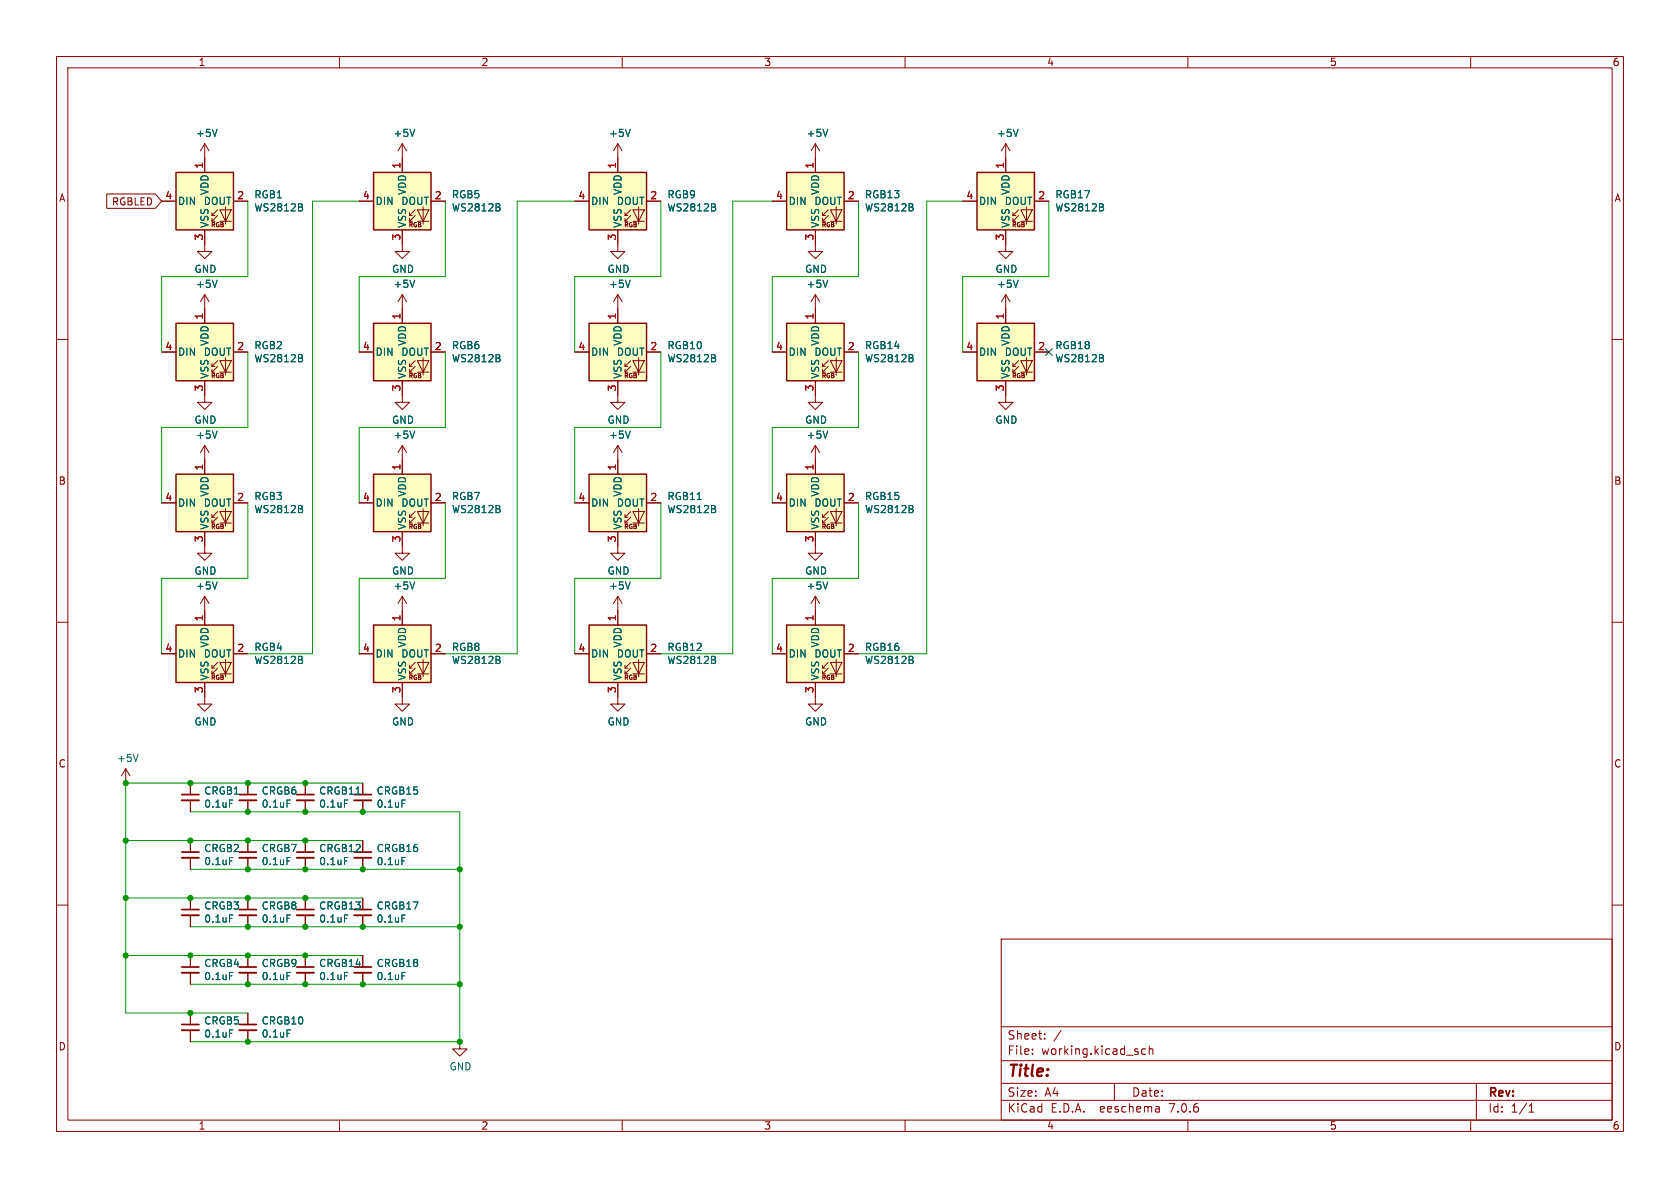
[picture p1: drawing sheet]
<svg xmlns="http://www.w3.org/2000/svg" width="297mm" height="210mm" viewBox="0 0 297 210" stroke-linecap="round" stroke-linejoin="round" font-family="sans-serif">
<g fill="none" stroke="#840000" stroke-width=".18">
<path d="M10 10h277v190h-277zM12 12h273v186h-273zM60 10v2M110 10v2M160 10v2M210 10v2M260 10v2M18.9 34.3h8.6l1.1 1.3-1.1 1.2h-8.6zM28.6 35.6h2.5M36.2 25.4v5.1M36.2 25.4l-.8 1.3M36.2 25.4l.8 1.3"/>
<path d="M37.5 39.1h.5M37.5 38.1h.5M38.5 38.1l-1 1v-.5M38.5 37.1l-1 1v-.5M38.9 37.1h2l-1 2zM38.9 39.1h2M39.9 36.6v3M41.3 35.6h2.5M63.5 35.6h2.5M71.1 25.4v5.1M71.1 25.4l-.7 1.3M71.1 25.4l.8 1.3"/>
<path d="M72.4 39.1h.5M72.4 38.1h.5M73.4 38.1l-1 1v-.5M73.4 37.1l-1 1v-.5M73.8 37.1h2l-1 2zM73.8 39.1h2M74.8 36.6v3M76.2 35.6h2.5M101.6 35.6h2.5M109.2 25.4v5.1M109.2 25.4l-.7 1.3M109.2 25.4l.8 1.3"/>
<path d="M110.5 39.1h.5M110.5 38.1h.5M111.5 38.1l-1 1v-.5M111.5 37.1l-1 1v-.5M111.9 37.1h2l-1 2zM111.9 39.1h2M112.9 36.6v3M114.3 35.6h2.5M136.5 35.6h2.6M144.1 25.4v5.1M144.1 25.4l-.7 1.3M144.1 25.4l.8 1.3"/>
<path d="M145.4 39.1h.5M145.4 38.1h.5M146.4 38.1l-1 1v-.5M146.4 37.1l-1 1v-.5M146.8 37.1h2l-1 2zM146.8 39.1h2M147.8 36.6v3M149.2 35.6h2.6M170.2 35.6h2.5M177.8 25.4v5.1M177.8 25.4l-.8 1.3M177.8 25.4l.8 1.3"/>
<path d="M179.1 39.1h.5M179.1 38.1h.5M180.1 38.1l-1 1v-.5M180.1 37.1l-1 1v-.5M180.5 37.1h2l-1 2zM180.5 39.1h2M181.5 36.6v3M182.9 35.6h2.5M10 60h2M36.2 40.6v3.9h1.3l-1.3 1.2-1.3-1.2h1.3M36.2 52.1v5.1M36.2 52.1l-.8 1.2"/>
<path d="M36.2 52.1l.8 1.2M71.1 40.6v3.9h1.3l-1.3 1.2-1.3-1.2h1.3M71.1 52.1v5.1M71.1 52.1l-.7 1.2M71.1 52.1l.8 1.2M109.2 40.6v3.9h1.3l-1.3 1.2-1.3-1.2h1.3M109.2 52.1l-.7 1.2M109.2 52.1v5.1M109.2 52.1l.8 1.2M144.1 40.6v3.9h1.3l-1.3 1.2-1.2-1.2h1.2M144.1 52.1v5.1M144.1 52.1l-.7 1.2"/>
<path d="M144.1 52.1l.8 1.2M177.8 40.6v3.9h1.3l-1.3 1.2-1.3-1.2h1.3M177.8 52.1v5.1M177.8 52.1l-.8 1.2M177.8 52.1l.8 1.2M285 60h2M28.6 62.2h2.5M36.2 67.3v3.8h1.3l-1.3 1.3-1.3-1.3h1.3M36.2 78.7v5.1M36.2 78.7l-.8 1.3M36.2 78.7l.8 1.3M37.5 65.8h.5"/>
<path d="M37.5 64.8h.5M38.5 64.8l-1 1v-.5M38.5 63.8l-1 1v-.5M38.9 63.8h2l-1 2zM38.9 65.8h2M39.9 63.2v3.1M41.3 62.2h2.5M63.5 62.2h2.5M71.1 67.3v3.8h1.3l-1.3 1.3-1.3-1.3h1.3M71.1 78.7v5.1M71.1 78.7l-.7 1.3M71.1 78.7l.8 1.3"/>
<path d="M72.4 65.8h.5M72.4 64.8h.5M73.4 64.8l-1 1v-.5M73.4 63.8l-1 1v-.5M73.8 63.8h2l-1 2zM73.8 65.8h2M74.8 63.2v3.1M76.2 62.2h2.5M101.6 62.2h2.5M109.2 67.3v3.8h1.3l-1.3 1.3-1.3-1.3h1.3M109.2 78.7v5.1M109.2 78.7l-.7 1.3"/>
<path d="M109.2 78.7l.8 1.3M110.5 65.8h.5M110.5 64.8h.5M111.5 64.8l-1 1v-.5M111.5 63.8l-1 1v-.5M111.9 63.8h2l-1 2zM111.9 65.8h2M112.9 63.2v3.1M114.3 62.2h2.5M136.5 62.2h2.6M144.1 67.3v3.8h1.3l-1.3 1.3-1.2-1.3h1.2M144.1 78.7v5.1"/>
<path d="M144.1 78.7l-.7 1.3M144.1 78.7l.8 1.3M145.4 65.8h.5M145.4 64.8h.5M146.4 64.8l-1 1v-.5M146.4 63.8l-1 1v-.5M146.8 63.8h2l-1 2zM146.8 65.8h2M147.8 63.2v3.1M149.2 62.2h2.6M170.2 62.2h2.5M177.8 67.3v3.8h1.3l-1.3 1.3-1.3-1.3h1.3"/>
<path d="M179.1 65.8h.5M179.1 64.8h.5M180.1 64.8l-1 1v-.5M180.1 63.8l-1 1v-.5M180.5 63.8h2l-1 2zM180.5 65.8h2M181.5 63.2v3.1M182.9 62.2h2.5M28.6 88.9h2.5M36.2 94v3.8h1.3l-1.3 1.3-1.3-1.3h1.3M37.5 92.5h.5M37.5 91.4h.5"/>
<path d="M38.5 91.4l-1 1.1v-.6M38.5 90.4l-1 1v-.5M38.9 90.4h2l-1 2.1zM38.9 92.5h2M39.9 89.9v3.1M41.3 88.9h2.5M63.5 88.9h2.5M71.1 94v3.8h1.3l-1.3 1.3-1.3-1.3h1.3M72.4 92.5h.5M72.4 91.4h.5M73.4 91.4l-1 1.1v-.6M73.4 90.4l-1 1v-.5"/>
<path d="M73.8 90.4h2l-1 2.1zM73.8 92.5h2M74.8 89.9v3.1M76.2 88.9h2.5M101.6 88.9h2.5M109.2 94v3.8h1.3l-1.3 1.3-1.3-1.3h1.3M110.5 92.5h.5M110.5 91.4h.5M111.5 91.4l-1 1.1v-.6M111.5 90.4l-1 1v-.5M111.9 90.4h2l-1 2.1zM111.9 92.5h2"/>
<path d="M112.9 89.9v3.1M114.3 88.9h2.5M136.5 88.9h2.6M144.1 94v3.8h1.3l-1.3 1.3-1.2-1.3h1.2M145.4 92.5h.5M145.4 91.4h.5M146.4 91.4l-1 1.1v-.6M146.4 90.4l-1 1v-.5M146.8 90.4h2l-1 2.1zM146.8 92.5h2M147.8 89.9v3.1M149.2 88.9h2.6"/>
<path d="M10 110h2M28.6 115.6h2.5M36.2 105.4l-.8 1.3M36.2 105.4v5.1M36.2 105.4l.8 1.3M37.5 119.1h.5M37.5 118.1h.5M38.5 118.1l-1 1v-.5M38.5 117.1l-1 1v-.5M38.9 117.1h2l-1 2zM38.9 119.1h2M39.9 116.6v3"/>
<path d="M41.3 115.6h2.5M63.5 115.6h2.5M71.1 105.4l-.7 1.3M71.1 105.4v5.1M71.1 105.4l.8 1.3M72.4 119.1h.5M72.4 118.1h.5M73.4 118.1l-1 1v-.5M73.4 117.1l-1 1v-.5M73.8 117.1h2l-1 2zM73.8 119.1h2M74.8 116.6v3"/>
<path d="M76.2 115.6h2.5M101.6 115.6h2.5M109.2 105.4v5.1M109.2 105.4l-.7 1.3M109.2 105.4l.8 1.3M110.5 119.1h.5M110.5 118.1h.5M111.5 118.1l-1 1v-.5M111.5 117.1l-1 1v-.5M111.9 117.1h2l-1 2zM111.9 119.1h2M112.9 116.6v3"/>
<path d="M114.3 115.6h2.5M136.5 115.6h2.6M144.1 105.4l-.7 1.3M144.1 105.4v5.1M144.1 105.4l.8 1.3M145.4 119.1h.5M145.4 118.1h.5M146.4 118.1l-1 1v-.5M146.4 117.1l-1 1v-.5M146.8 117.1h2l-1 2zM146.8 119.1h2M147.8 116.6v3"/>
<path d="M149.2 115.6h2.6M285 110h2M22.2 135.9l-.7 1.3M22.2 135.9v2.5M22.2 135.9l.8 1.3M33.7 138.4v2.1M36.2 120.7v3.8h1.3l-1.3 1.2-1.3-1.2h1.3M43.8 138.4v2.1M54 138.4v2.1M64.1 138.4v2.1M71.1 120.7v3.8h1.3l-1.3 1.2-1.3-1.2h1.3M109.2 120.7v3.8h1.3l-1.3 1.2-1.3-1.2h1.3"/>
<path d="M144.1 120.7v3.8h1.3l-1.3 1.2-1.2-1.2h1.2M10 160h2M33.7 141.5v2M33.7 148.6v2M33.7 151.6v2.1M33.7 158.8v2M43.8 141.5v2M43.8 148.6v2M43.8 151.6v2.1M43.8 158.8v2M54 141.5v2M54 148.6v2"/>
<path d="M54 151.6v2.1M54 158.8v2M64.1 141.5v2M64.1 148.6v2M64.1 151.6v2.1M64.1 158.8v2M285 160h2M33.7 161.8v2M33.7 168.9v2M33.7 172v2M33.7 179.1v2M43.8 161.8v2"/>
<path d="M43.8 168.9v2M43.8 172v2M43.8 179.1v2M54 161.8v2M54 168.9v2M54 172v2M64.1 161.8v2M64.1 168.9v2M64.1 172v2M177 166h108v32h-108zM33.7 182.1v2.1M43.8 182.1v2.1"/>
<path d="M60 198v2M81.3 184.2v1.2h1.2l-1.2 1.3-1.3-1.3h1.3M110 198v2M160 198v2M177 194.5h108M177 191.5h108M177 187.5h108M177 181.5h108M182.5 186.3v.1M182.5 185.5v.1M184.7 183.6v.1M184.7 182.8v.1"/>
<path d="M187.6 182.1l-1.3 2M197 191.5v3M202.5 185.5l-.4-.1-.3 .3v.4l.2 .2h.5M203.2 185.5l.2-.1 .3 .1 .1 .9M203.2 184.9v1.5M204.9 195.7l.1 .9M205 196.5l-.2 .1M205 196h-.2M210 198v2M260 198v2M261 191.5v6.5M270.3 196.6h.9"/>
<path d="M270.3 195.5l.4-.4v1.5"/>
</g>
<g fill="none" stroke="#840000" stroke-width=".33">
<path d="M32.1 141.5h3.1M32.1 151.6h3.1M42.3 141.5h3M42.3 151.6h3M52.5 141.5h3M52.5 151.6h3M62.6 141.5h3.1M62.6 151.6h3.1M32.1 172h3.1M32.1 161.8h3.1M42.3 172h3M42.3 161.8h3"/>
<path d="M52.5 172h3M52.5 161.8h3M62.6 172h3.1M62.6 161.8h3.1M32.1 182.1h3.1M42.3 182.1h3"/>
</g>
<g fill="none" stroke="#840000" stroke-width=".3">
<path d="M32.1 140.5h3.1M32.1 150.6h3.1M42.3 140.5h3M42.3 150.6h3M52.5 140.5h3M52.5 150.6h3M62.6 140.5h3.1M62.6 150.6h3.1M32.1 170.9h3.1M32.1 160.8h3.1M42.3 170.9h3M42.3 160.8h3"/>
<path d="M52.5 170.9h3M52.5 160.8h3M62.6 170.9h3.1M62.6 160.8h3.1M32.1 181.1h3.1M42.3 181.1h3"/>
</g>
<g fill="none" stroke="#006464" stroke-width=".18">
<path d="M38.4 22.9l-.4 1.2M53.4 36.7l.1 .2-.1 .3M53.4 36.1v.4M73.3 22.9l-.4 1.2M88.3 36.7l.1 .2-.1 .3M88.3 36.1v.4M111.4 22.9l-.4 1.2M126.4 36.7l.1 .2-.1 .3M126.4 36.1v.4M146.3 22.9l-.4 1.2M161.3 36.7l.1 .2-.1 .3M161.3 36.1v.4"/>
<path d="M180 22.9l-.4 1.2M195 36.7l.1 .2-.1 .3M195 36.1v.4M38.4 49.5l-.4 1.3M73.3 49.5l-.4 1.3M111.4 49.5l-.4 1.3M146.3 49.5l-.4 1.3M180 49.5l-.4 1.3M38.4 76.2l-.4 1.3M53.4 63.3l.1 .2-.1 .4M53.4 62.8v.4M73.3 76.2l-.4 1.3"/>
<path d="M88.3 63.3l.1 .2-.1 .4M88.3 62.8v.4M111.4 76.2l-.4 1.3M126.4 63.3l.1 .2-.1 .4M126.4 62.8v.4M146.3 76.2l-.4 1.3M161.3 63.3l.1 .2-.1 .4M161.3 62.8v.4M195 63.3l.1 .2-.1 .4M195 62.8v.4M53.4 90l.1 .2-.1 .4M53.4 89.5v.3"/>
<path d="M88.3 90l.1 .2-.1 .4M88.3 89.5v.3M123.3 88.3h.7M126.4 90l.1 .2-.1 .4M126.4 89.5v.3M161.3 90l.1 .2-.1 .4M161.3 89.5v.3M38.4 102.9l-.4 1.2M53.4 116.7l.1 .2-.1 .3M53.4 116.1v.4M73.3 102.9l-.4 1.2M88.3 116.7l.1 .2-.1 .3"/>
<path d="M88.3 116.1v.4M111.4 102.9l-.4 1.2M126.4 116.7l.1 .2-.1 .3M126.4 116.1v.4M146.3 102.9l-.4 1.2M161.3 116.7l.1 .2-.1 .3M161.3 116.1v.4M24.4 133.3l-.4 1.3M40.6 141.4h.6M40.6 151.6h.6M50.7 141.4h.6M50.7 151.6h.6"/>
<path d="M60.9 141.4h.6M60.9 151.6h.6M63 140.4h.7M71.1 141.4h.6M71.1 151.6h.6M40.6 171.9h.6M40.6 161.7h.6M50.7 171.9h.6M50.7 161.7h.6M60.9 171.9h.6M60.9 161.7h.6M71.1 171.9h.6"/>
<path d="M71.1 161.7h.6M40.6 182.1h.6M50.7 182.1h.6"/>
</g>
<g fill="#ffffc2" stroke="#ffffc2" stroke-width=".18">
<path d="M139.1 110.5h10.1v10.2h-10.1z"/>
<path d="M66 110.5h10.2v10.2h-10.2z"/>
<path d="M139.1 30.5h10.1v10.1h-10.1z"/>
<path d="M172.7 57.2h10.2v10.1h-10.2z"/>
<path d="M139.1 83.8h10.1v10.2h-10.1z"/>
<path d="M66 83.8h10.2v10.2h-10.2z"/>
<path d="M104.1 57.2h10.2v10.1h-10.2z"/>
<path d="M66 30.5h10.2v10.1h-10.2z"/>
<path d="M31.1 110.5h10.2v10.2h-10.2z"/>
<path d="M104.1 30.5h10.2v10.1h-10.2z"/>
<path d="M104.1 83.8h10.2v10.2h-10.2z"/>
<path d="M31.1 83.8h10.2v10.2h-10.2z"/>
<path d="M104.1 110.5h10.2v10.2h-10.2z"/>
<path d="M31.1 57.2h10.2v10.1h-10.2z"/>
<path d="M31.1 30.5h10.2v10.1h-10.2z"/>
<path d="M66 57.2h10.2v10.1h-10.2z"/>
<path d="M139.1 57.2h10.1v10.1h-10.1z"/>
<path d="M172.7 30.5h10.2v10.1h-10.2z"/>
</g>
<g fill="none" stroke="#840000" stroke-width=".25">
<path d="M31.1 30.5h10.2v10.1h-10.2zM66 30.5h10.2v10.1h-10.2zM104.1 30.5h10.2v10.1h-10.2zM139.1 30.5h10.1v10.1h-10.1zM172.7 30.5h10.2v10.1h-10.2zM31.1 57.2h10.2v10.1h-10.2zM66 57.2h10.2v10.1h-10.2zM104.1 57.2h10.2v10.1h-10.2zM139.1 57.2h10.1v10.1h-10.1zM172.7 57.2h10.2v10.1h-10.2zM31.1 83.8h10.2v10.2h-10.2zM66 83.8h10.2v10.2h-10.2z"/>
<path d="M104.1 83.8h10.2v10.2h-10.2zM139.1 83.8h10.1v10.2h-10.1zM31.1 110.5h10.2v10.2h-10.2zM66 110.5h10.2v10.2h-10.2zM104.1 110.5h10.2v10.2h-10.2zM139.1 110.5h10.1v10.2h-10.1z"/>
</g>
<g fill="none" stroke="#009600" stroke-width=".18">
<path d="M43.8 35.6v13.3h-15.2v13.3M63.5 35.6h-8.3v80h-11.4M78.7 35.6v13.3h-15.2v13.3M101.6 35.6h-10.2v80h-12.7M116.8 35.6v13.3h-15.2v13.3M136.5 35.6h-7v80h-12.7M151.8 35.6v13.3h-15.3v13.3M170.2 35.6h-6.4v80h-12M185.4 35.6v13.3h-15.2v13.3M43.8 62.2v13.4h-15.2v13.3M78.7 62.2v13.4h-15.2v13.3M116.8 62.2v13.4h-15.2v13.3"/>
<path d="M151.8 62.2v13.4h-15.3v13.3M43.8 88.9v13.3h-15.2v13.4M78.7 88.9v13.3h-15.2v13.4M116.8 88.9v13.3h-15.2v13.4M151.8 88.9v13.3h-15.3v13.4M64.1 138.4h-41.9v40.7h21.6M22.2 158.8h41.9M22.2 148.6h41.9M33.7 143.5h47.6v40.7h-47.6M33.7 153.7h47.6M22.2 168.9h41.9M33.7 163.8h47.6"/>
<path d="M33.7 174h47.6"/>
</g>
<path d="M184.8 61.6l1.2 1.2M186 61.6l-1.2 1.2" fill="none" stroke="#000084" stroke-width=".18"/>
<g fill="#009600" stroke="#009600" stroke-width=".18">
<circle cx="54" cy="158.8" r=".46"/>
<circle cx="54" cy="143.5" r=".46"/>
<circle cx="54" cy="153.7" r=".46"/>
<circle cx="54" cy="148.6" r=".46"/>
<circle cx="81.3" cy="153.7" r=".46"/>
<circle cx="81.3" cy="174" r=".46"/>
<circle cx="81.3" cy="163.8" r=".46"/>
<circle cx="81.3" cy="184.2" r=".46"/>
<circle cx="64.1" cy="153.7" r=".46"/>
<circle cx="64.1" cy="143.5" r=".46"/>
<circle cx="43.8" cy="158.8" r=".46"/>
<circle cx="43.8" cy="163.8" r=".46"/>
<circle cx="43.8" cy="168.9" r=".46"/>
<circle cx="43.8" cy="174" r=".46"/>
<circle cx="43.8" cy="184.2" r=".46"/>
<circle cx="33.7" cy="179.1" r=".46"/>
<circle cx="22.2" cy="158.8" r=".46"/>
<circle cx="33.7" cy="158.8" r=".46"/>
<circle cx="33.7" cy="168.9" r=".46"/>
<circle cx="22.2" cy="168.9" r=".46"/>
<circle cx="33.7" cy="148.6" r=".46"/>
<circle cx="22.2" cy="148.6" r=".46"/>
<circle cx="33.7" cy="138.4" r=".46"/>
<circle cx="22.2" cy="138.4" r=".46"/>
<circle cx="43.8" cy="153.7" r=".46"/>
<circle cx="43.8" cy="148.6" r=".46"/>
<circle cx="43.8" cy="138.4" r=".46"/>
<circle cx="54" cy="138.4" r=".46"/>
<circle cx="43.8" cy="143.5" r=".46"/>
<circle cx="54" cy="174" r=".46"/>
<circle cx="64.1" cy="174" r=".46"/>
<circle cx="54" cy="163.8" r=".46"/>
<circle cx="54" cy="168.9" r=".46"/>
<circle cx="64.1" cy="163.8" r=".46"/>
</g>
<text font-size="2.8" fill="#840000" x="178" y="190.9">Title:</text>
<g font-size="2.1" fill="#840000">
<text x="178" y="184">Sheet:</text>
<text x="178" y="186.7">File:</text>
<text x="184.1" y="186.7">working.kicad_sch</text>
<text x="178" y="196.9">KiCad</text>
<text x="178" y="194.1">Size:</text>
<text x="184.7" y="194.1">A4</text>
<text x="185.7" y="196.9">E.D.A.</text>
<text x="194.6" y="196.9">eeschema</text>
<text x="200" y="194.1">Date:</text>
<text x="207" y="196.9">7.0.6</text>
<text x="263" y="194.3">Rev:</text>
<text x="263" y="196.9">Id:</text>
<text x="267.1" y="196.9">1/1</text>
</g>
<g font-size="1.8" fill="#840000">
<text x="35" y="11.9">1</text>
<text x="85" y="11.9">2</text>
<text x="135" y="11.9">3</text>
<text x="185" y="11.9">4</text>
<text x="235" y="11.9">5</text>
<text x="285" y="11.9">6</text>
<text x="10.3" y="35.9">A</text>
<text x="285.3" y="35.9">A</text>
<text x="19.7" y="36.5">RGBLED</text>
<text x="10.3" y="85.9">B</text>
<text x="285.3" y="85.9">B</text>
<text x="10.3" y="135.9">C</text>
<text x="285.3" y="135.9">C</text>
<text x="10.3" y="185.9">D</text>
<text x="285.3" y="185.9">D</text>
<text x="35" y="199.9">1</text>
<text x="85" y="199.9">2</text>
<text x="135" y="199.9">3</text>
<text x="185" y="199.9">4</text>
<text x="235" y="199.9">5</text>
<text x="285" y="199.9">6</text>
</g>
<g font-size="1.8" fill="#006464">
<text x="34.5" y="24.4">+5V</text>
<text x="69.5" y="24.4">+5V</text>
<text x="107.6" y="24.4">+5V</text>
<text x="142.5" y="24.4">+5V</text>
<text x="176.1" y="24.4">+5V</text>
<text x="37.1" y="34.6" transform="rotate(-90 37.1 34.6)">VDD</text>
<text x="44.9" y="35.3">RGB1</text>
<text x="72" y="34.6" transform="rotate(-90 72 34.6)">VDD</text>
<text x="79.8" y="35.3">RGB5</text>
<text x="110.1" y="34.6" transform="rotate(-90 110.1 34.6)">VDD</text>
<text x="117.9" y="35.3">RGB9</text>
<text x="145" y="34.6" transform="rotate(-90 145 34.6)">VDD</text>
<text x="152.8" y="35.3">RGB13</text>
<text x="178.7" y="34.6" transform="rotate(-90 178.7 34.6)">VDD</text>
<text x="186.5" y="35.3">RGB17</text>
<text x="31.4" y="36.4">DIN</text>
<text x="35.9" y="36.4">DOUT</text>
<text x="37.1" y="40.4" transform="rotate(-90 37.1 40.4)">VSS</text>
<text x="44.9" y="37.6">WS2812B</text>
<text x="66.3" y="36.4">DIN</text>
<text x="70.8" y="36.4">DOUT</text>
<text x="72" y="40.4" transform="rotate(-90 72 40.4)">VSS</text>
<text x="79.8" y="37.6">WS2812B</text>
<text x="104.4" y="36.4">DIN</text>
<text x="108.9" y="36.4">DOUT</text>
<text x="110.1" y="40.4" transform="rotate(-90 110.1 40.4)">VSS</text>
<text x="117.9" y="37.6">WS2812B</text>
<text x="139.3" y="36.4">DIN</text>
<text x="143.9" y="36.4">DOUT</text>
<text x="145" y="40.4" transform="rotate(-90 145 40.4)">VSS</text>
<text x="152.8" y="37.6">WS2812B</text>
<text x="173" y="36.4">DIN</text>
<text x="177.5" y="36.4">DOUT</text>
<text x="178.7" y="40.4" transform="rotate(-90 178.7 40.4)">VSS</text>
<text x="186.5" y="37.6">WS2812B</text>
<text x="34.3" y="48.4">GND</text>
<text x="34.5" y="51.1">+5V</text>
<text x="69.2" y="48.4">GND</text>
<text x="69.5" y="51.1">+5V</text>
<text x="107.3" y="48.4">GND</text>
<text x="107.6" y="51.1">+5V</text>
<text x="142.2" y="48.4">GND</text>
<text x="142.5" y="51.1">+5V</text>
<text x="175.9" y="48.4">GND</text>
<text x="176.1" y="51.1">+5V</text>
<text x="31.4" y="63.1">DIN</text>
<text x="35.9" y="63.1">DOUT</text>
<text x="37.1" y="61.2" transform="rotate(-90 37.1 61.2)">VDD</text>
<text x="44.9" y="61.9">RGB2</text>
<text x="44.9" y="64.2">WS2812B</text>
<text x="66.3" y="63.1">DIN</text>
<text x="70.8" y="63.1">DOUT</text>
<text x="72" y="61.2" transform="rotate(-90 72 61.2)">VDD</text>
<text x="79.8" y="61.9">RGB6</text>
<text x="79.8" y="64.2">WS2812B</text>
<text x="104.4" y="63.1">DIN</text>
<text x="108.9" y="63.1">DOUT</text>
<text x="110.1" y="61.2" transform="rotate(-90 110.1 61.2)">VDD</text>
<text x="117.9" y="64.2">WS2812B</text>
<text x="117.9" y="61.9">RGB10</text>
<text x="139.3" y="63.1">DIN</text>
<text x="143.9" y="63.1">DOUT</text>
<text x="145" y="61.2" transform="rotate(-90 145 61.2)">VDD</text>
<text x="152.8" y="64.2">WS2812B</text>
<text x="152.8" y="61.9">RGB14</text>
<text x="173" y="63.1">DIN</text>
<text x="177.5" y="63.1">DOUT</text>
<text x="178.7" y="61.2" transform="rotate(-90 178.7 61.2)">VDD</text>
<text x="186.5" y="64.2">WS2812B</text>
<text x="186.5" y="61.9">RGB18</text>
<text x="37.1" y="67.1" transform="rotate(-90 37.1 67.1)">VSS</text>
<text x="72" y="67.1" transform="rotate(-90 72 67.1)">VSS</text>
<text x="110.1" y="67.1" transform="rotate(-90 110.1 67.1)">VSS</text>
<text x="145" y="67.1" transform="rotate(-90 145 67.1)">VSS</text>
<text x="178.7" y="67.1" transform="rotate(-90 178.7 67.1)">VSS</text>
<text x="34.3" y="75.1">GND</text>
<text x="34.5" y="77.7">+5V</text>
<text x="69.2" y="75.1">GND</text>
<text x="69.5" y="77.7">+5V</text>
<text x="107.3" y="75.1">GND</text>
<text x="107.6" y="77.7">+5V</text>
<text x="142.2" y="75.1">GND</text>
<text x="142.5" y="77.7">+5V</text>
<text x="175.9" y="75.1">GND</text>
<text x="31.4" y="89.8">DIN</text>
<text x="35.9" y="89.8">DOUT</text>
<text x="37.1" y="87.9" transform="rotate(-90 37.1 87.9)">VDD</text>
<text x="44.9" y="88.6">RGB3</text>
<text x="66.3" y="89.8">DIN</text>
<text x="70.8" y="89.8">DOUT</text>
<text x="72" y="87.9" transform="rotate(-90 72 87.9)">VDD</text>
<text x="79.8" y="88.6">RGB7</text>
<text x="104.4" y="89.8">DIN</text>
<text x="108.9" y="89.8">DOUT</text>
<text x="110.1" y="87.9" transform="rotate(-90 110.1 87.9)">VDD</text>
<text x="117.9" y="88.6">RGB11</text>
<text x="139.3" y="89.8">DIN</text>
<text x="143.9" y="89.8">DOUT</text>
<text x="145" y="87.9" transform="rotate(-90 145 87.9)">VDD</text>
<text x="152.8" y="88.6">RGB15</text>
<text x="37.1" y="93.7" transform="rotate(-90 37.1 93.7)">VSS</text>
<text x="44.9" y="90.9">WS2812B</text>
<text x="72" y="93.7" transform="rotate(-90 72 93.7)">VSS</text>
<text x="79.8" y="90.9">WS2812B</text>
<text x="110.1" y="93.7" transform="rotate(-90 110.1 93.7)">VSS</text>
<text x="117.9" y="90.9">WS2812B</text>
<text x="145" y="93.7" transform="rotate(-90 145 93.7)">VSS</text>
<text x="152.8" y="90.9">WS2812B</text>
<text x="34.3" y="101.8">GND</text>
<text x="69.2" y="101.8">GND</text>
<text x="107.3" y="101.8">GND</text>
<text x="142.2" y="101.8">GND</text>
<text x="34.5" y="104.4">+5V</text>
<text x="69.5" y="104.4">+5V</text>
<text x="107.6" y="104.4">+5V</text>
<text x="142.5" y="104.4">+5V</text>
<text x="31.4" y="116.4">DIN</text>
<text x="35.9" y="116.4">DOUT</text>
<text x="37.1" y="114.6" transform="rotate(-90 37.1 114.6)">VDD</text>
<text x="44.9" y="115.3">RGB4</text>
<text x="44.9" y="117.6">WS2812B</text>
<text x="66.3" y="116.4">DIN</text>
<text x="70.8" y="116.4">DOUT</text>
<text x="72" y="114.6" transform="rotate(-90 72 114.6)">VDD</text>
<text x="79.8" y="115.3">RGB8</text>
<text x="79.8" y="117.6">WS2812B</text>
<text x="104.4" y="116.4">DIN</text>
<text x="108.9" y="116.4">DOUT</text>
<text x="110.1" y="114.6" transform="rotate(-90 110.1 114.6)">VDD</text>
<text x="117.9" y="117.6">WS2812B</text>
<text x="117.9" y="115.3">RGB12</text>
<text x="139.3" y="116.4">DIN</text>
<text x="143.9" y="116.4">DOUT</text>
<text x="145" y="114.6" transform="rotate(-90 145 114.6)">VDD</text>
<text x="152.8" y="117.6">WS2812B</text>
<text x="152.8" y="115.3">RGB16</text>
<text x="37.1" y="120.4" transform="rotate(-90 37.1 120.4)">VSS</text>
<text x="72" y="120.4" transform="rotate(-90 72 120.4)">VSS</text>
<text x="110.1" y="120.4" transform="rotate(-90 110.1 120.4)">VSS</text>
<text x="145" y="120.4" transform="rotate(-90 145 120.4)">VSS</text>
<text x="34.3" y="128.4">GND</text>
<text x="69.2" y="128.4">GND</text>
<text x="107.3" y="128.4">GND</text>
<text x="142.2" y="128.4">GND</text>
<text x="20.6" y="134.9">+5V</text>
<text x="36" y="140.7">CRGB1</text>
<text x="36" y="143">0.1uF</text>
<text x="46.2" y="140.7">CRGB6</text>
<text x="46.2" y="143">0.1uF</text>
<text x="56.3" y="140.7">CRGB11</text>
<text x="56.3" y="143">0.1uF</text>
<text x="66.5" y="140.7">CRGB15</text>
<text x="66.5" y="143">0.1uF</text>
<text x="36" y="150.8">CRGB2</text>
<text x="36" y="153.1">0.1uF</text>
<text x="46.2" y="150.8">CRGB7</text>
<text x="46.2" y="153.1">0.1uF</text>
<text x="56.3" y="150.8">CRGB12</text>
<text x="56.3" y="153.1">0.1uF</text>
<text x="66.5" y="150.8">CRGB16</text>
<text x="66.5" y="153.1">0.1uF</text>
<text x="36" y="161">CRGB3</text>
<text x="46.2" y="161">CRGB8</text>
<text x="56.3" y="161">CRGB13</text>
<text x="66.5" y="161">CRGB17</text>
<text x="36" y="163.3">0.1uF</text>
<text x="46.2" y="163.3">0.1uF</text>
<text x="56.3" y="163.3">0.1uF</text>
<text x="66.5" y="163.3">0.1uF</text>
<text x="36" y="171.1">CRGB4</text>
<text x="36" y="173.5">0.1uF</text>
<text x="46.2" y="171.1">CRGB9</text>
<text x="46.2" y="173.5">0.1uF</text>
<text x="56.3" y="171.1">CRGB14</text>
<text x="56.3" y="173.5">0.1uF</text>
<text x="66.5" y="171.1">CRGB18</text>
<text x="66.5" y="173.5">0.1uF</text>
<text x="36" y="181.3">CRGB5</text>
<text x="36" y="183.6">0.1uF</text>
<text x="46.2" y="181.3">CRGB10</text>
<text x="46.2" y="183.6">0.1uF</text>
<text x="79.4" y="189.4">GND</text>
</g>
<g font-size="1.8" fill="#a90000">
<text x="35.9" y="29.9" transform="rotate(-90 35.9 29.9)">1</text>
<text x="70.9" y="29.9" transform="rotate(-90 70.9 29.9)">1</text>
<text x="109" y="29.9" transform="rotate(-90 109 29.9)">1</text>
<text x="143.9" y="29.9" transform="rotate(-90 143.9 29.9)">1</text>
<text x="177.5" y="29.9" transform="rotate(-90 177.5 29.9)">1</text>
<text x="29.1" y="35.3">4</text>
<text x="41.8" y="35.3">2</text>
<text x="64.1" y="35.3">4</text>
<text x="76.8" y="35.3">2</text>
<text x="102.2" y="35.3">4</text>
<text x="114.9" y="35.3">2</text>
<text x="137.1" y="35.3">4</text>
<text x="149.8" y="35.3">2</text>
<text x="170.7" y="35.3">4</text>
<text x="183.4" y="35.3">2</text>
<text x="35.9" y="42.6" transform="rotate(-90 35.9 42.6)">3</text>
<text x="70.9" y="42.6" transform="rotate(-90 70.9 42.6)">3</text>
<text x="109" y="42.6" transform="rotate(-90 109 42.6)">3</text>
<text x="143.9" y="42.6" transform="rotate(-90 143.9 42.6)">3</text>
<text x="177.5" y="42.6" transform="rotate(-90 177.5 42.6)">3</text>
<text x="35.9" y="56.6" transform="rotate(-90 35.9 56.6)">1</text>
<text x="70.9" y="56.6" transform="rotate(-90 70.9 56.6)">1</text>
<text x="109" y="56.6" transform="rotate(-90 109 56.6)">1</text>
<text x="143.9" y="56.6" transform="rotate(-90 143.9 56.6)">1</text>
<text x="177.5" y="56.6" transform="rotate(-90 177.5 56.6)">1</text>
<text x="29.1" y="62">4</text>
<text x="41.8" y="62">2</text>
<text x="64.1" y="62">4</text>
<text x="76.8" y="62">2</text>
<text x="102.2" y="62">4</text>
<text x="114.9" y="62">2</text>
<text x="137.1" y="62">4</text>
<text x="149.8" y="62">2</text>
<text x="170.7" y="62">4</text>
<text x="183.4" y="62">2</text>
<text x="35.9" y="69.3" transform="rotate(-90 35.9 69.3)">3</text>
<text x="70.9" y="69.3" transform="rotate(-90 70.9 69.3)">3</text>
<text x="109" y="69.3" transform="rotate(-90 109 69.3)">3</text>
<text x="143.9" y="69.3" transform="rotate(-90 143.9 69.3)">3</text>
<text x="177.5" y="69.3" transform="rotate(-90 177.5 69.3)">3</text>
<text x="35.9" y="83.3" transform="rotate(-90 35.9 83.3)">1</text>
<text x="70.9" y="83.3" transform="rotate(-90 70.9 83.3)">1</text>
<text x="109" y="83.3" transform="rotate(-90 109 83.3)">1</text>
<text x="143.9" y="83.3" transform="rotate(-90 143.9 83.3)">1</text>
<text x="29.1" y="88.6">4</text>
<text x="41.8" y="88.6">2</text>
<text x="64.1" y="88.6">4</text>
<text x="76.8" y="88.6">2</text>
<text x="102.2" y="88.6">4</text>
<text x="114.9" y="88.6">2</text>
<text x="137.1" y="88.6">4</text>
<text x="149.8" y="88.6">2</text>
<text x="35.9" y="96" transform="rotate(-90 35.9 96)">3</text>
<text x="70.9" y="96" transform="rotate(-90 70.9 96)">3</text>
<text x="109" y="96" transform="rotate(-90 109 96)">3</text>
<text x="143.9" y="96" transform="rotate(-90 143.9 96)">3</text>
<text x="35.9" y="109.9" transform="rotate(-90 35.9 109.9)">1</text>
<text x="70.9" y="109.9" transform="rotate(-90 70.9 109.9)">1</text>
<text x="109" y="109.9" transform="rotate(-90 109 109.9)">1</text>
<text x="143.9" y="109.9" transform="rotate(-90 143.9 109.9)">1</text>
<text x="29.1" y="115.3">4</text>
<text x="41.8" y="115.3">2</text>
<text x="64.1" y="115.3">4</text>
<text x="76.8" y="115.3">2</text>
<text x="102.2" y="115.3">4</text>
<text x="114.9" y="115.3">2</text>
<text x="137.1" y="115.3">4</text>
<text x="149.8" y="115.3">2</text>
<text x="35.9" y="122.6" transform="rotate(-90 35.9 122.6)">3</text>
<text x="70.9" y="122.6" transform="rotate(-90 70.9 122.6)">3</text>
<text x="109" y="122.6" transform="rotate(-90 109 122.6)">3</text>
<text x="143.9" y="122.6" transform="rotate(-90 143.9 122.6)">3</text>
</g>
<g font-size="1.1" fill="#840000">
<text x="37.2" y="40.4">RGB</text>
<text x="72.1" y="40.4">RGB</text>
<text x="110.2" y="40.4">RGB</text>
<text x="145.1" y="40.4">RGB</text>
<text x="178.8" y="40.4">RGB</text>
<text x="37.2" y="67">RGB</text>
<text x="72.1" y="67">RGB</text>
<text x="110.2" y="67">RGB</text>
<text x="145.1" y="67">RGB</text>
<text x="178.8" y="67">RGB</text>
<text x="37.2" y="93.7">RGB</text>
<text x="72.1" y="93.7">RGB</text>
<text x="110.2" y="93.7">RGB</text>
<text x="145.1" y="93.7">RGB</text>
<text x="37.2" y="120.4">RGB</text>
<text x="72.1" y="120.4">RGB</text>
<text x="110.2" y="120.4">RGB</text>
<text x="145.1" y="120.4">RGB</text>
</g>
</svg>
